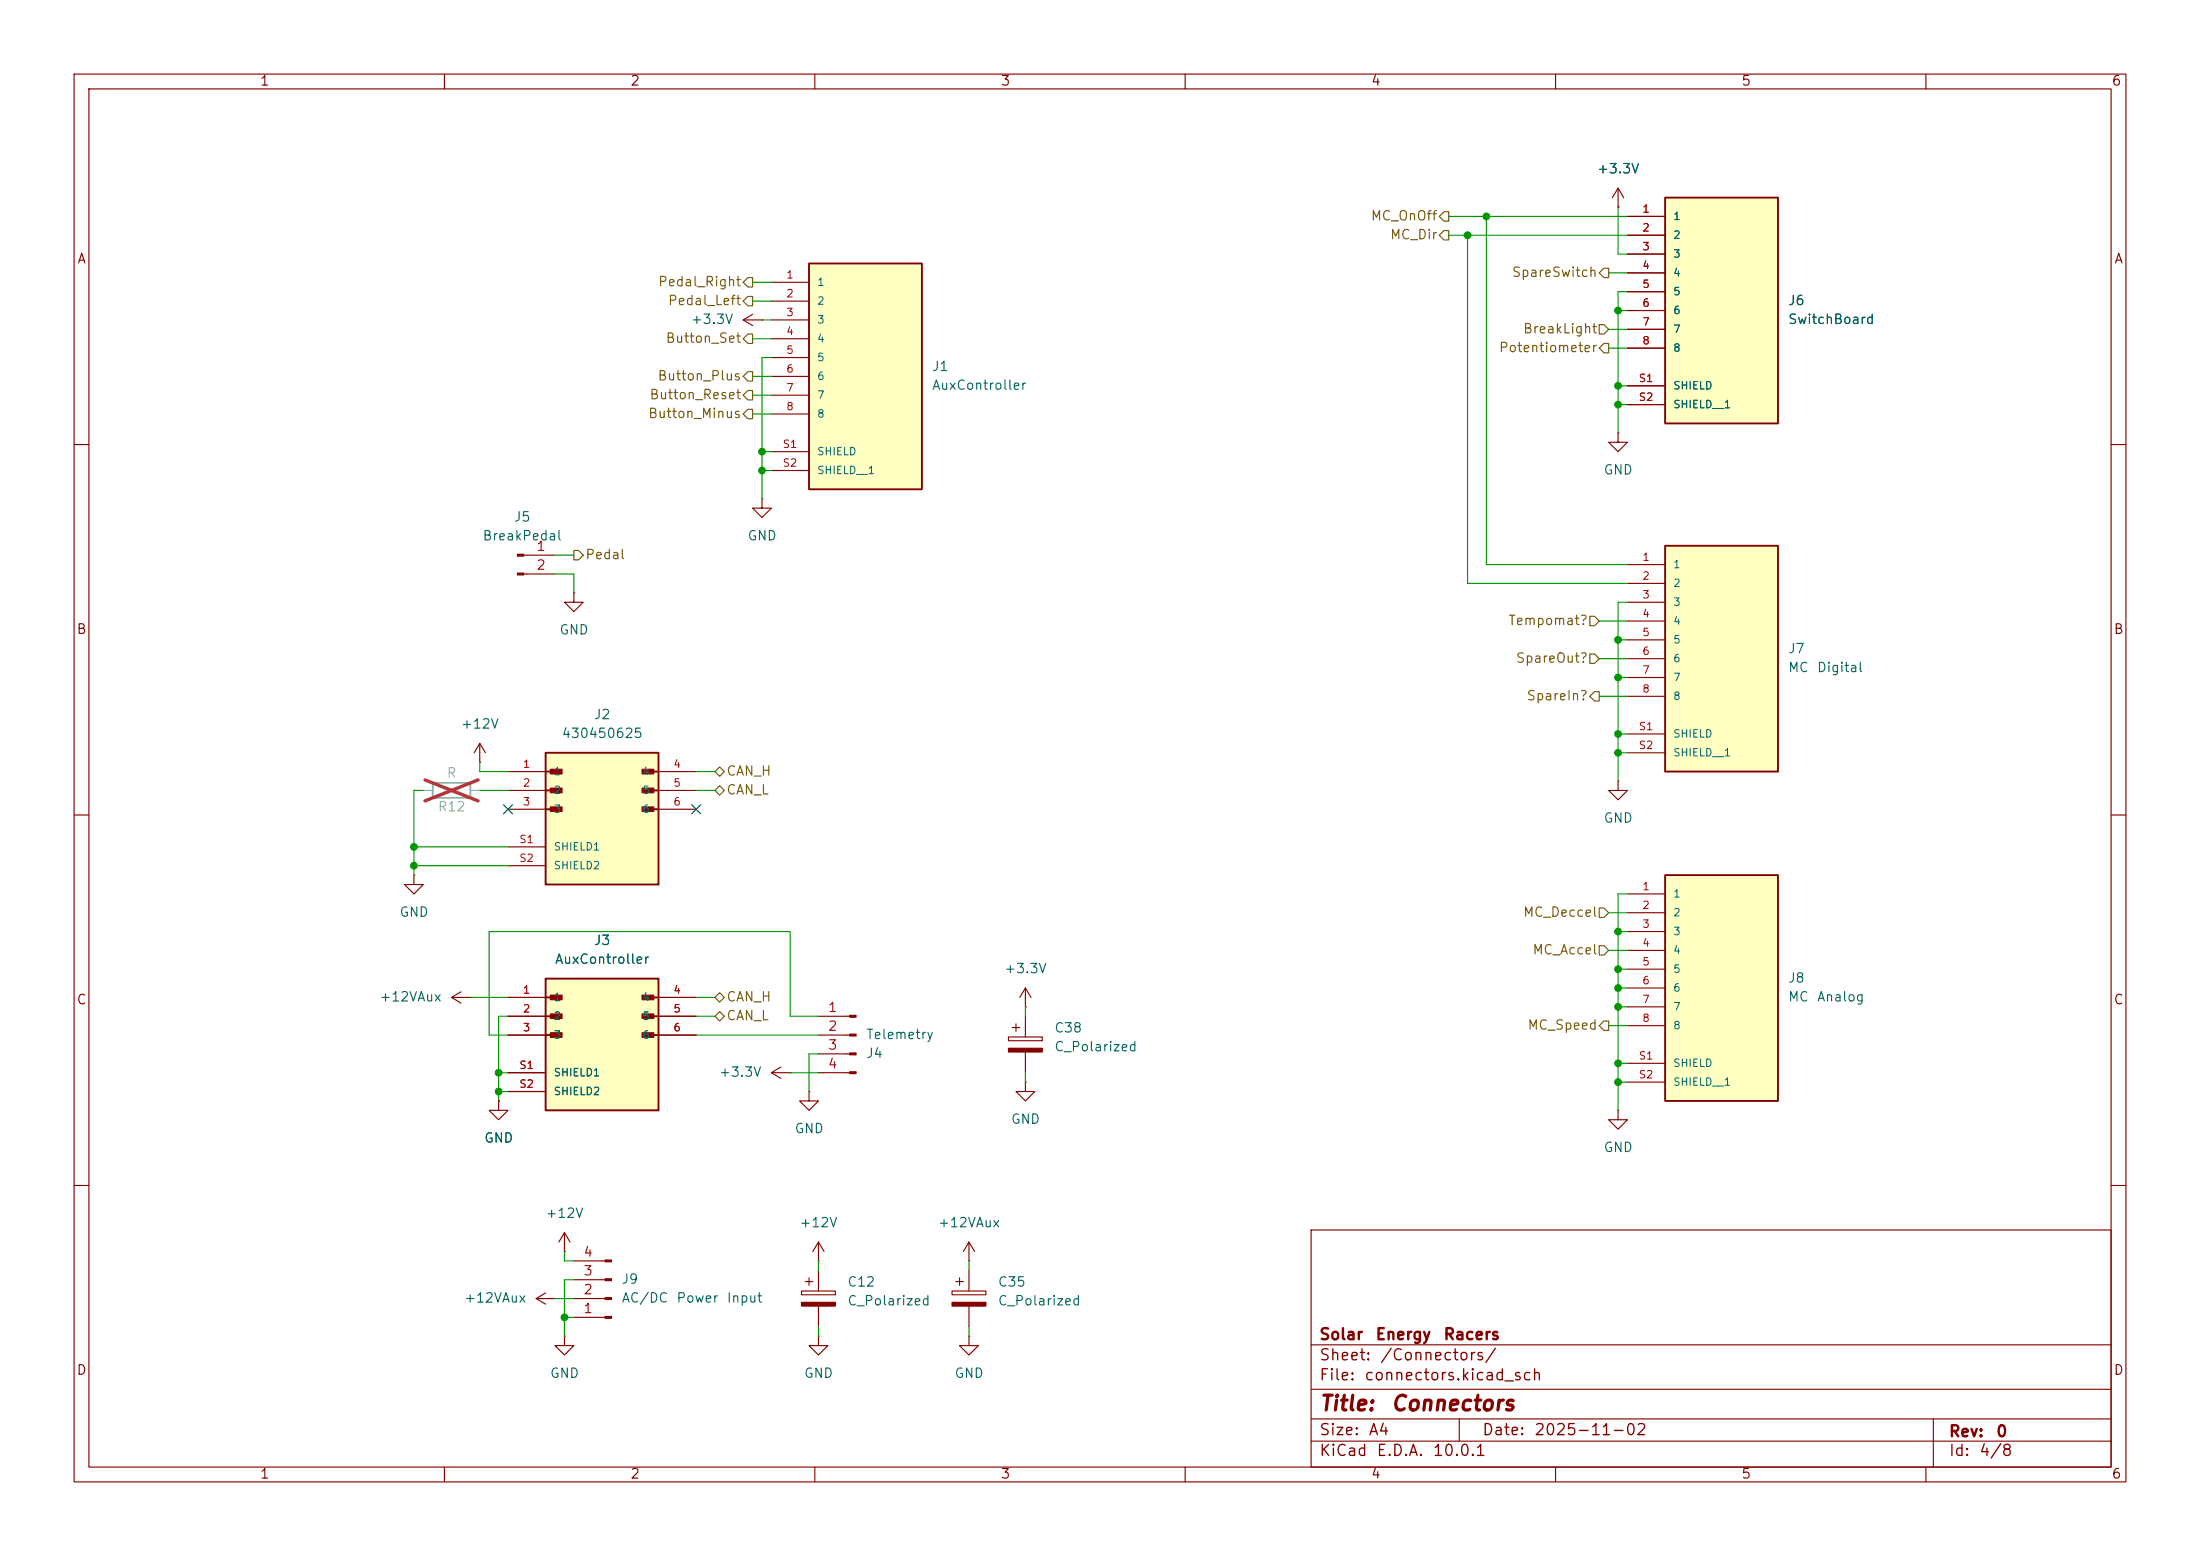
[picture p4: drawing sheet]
<svg xmlns="http://www.w3.org/2000/svg" width="297mm" height="210mm" viewBox="0 0 297 210" stroke-linecap="round" stroke-linejoin="round" font-family="sans-serif">
<g fill="none" stroke="#840000" stroke-width=".15">
<path d="M10 10h277v190h-277zM12 12h273v186h-273zM60 10v2M110 10v2M160 10v2M210 10v2M260 10v2M10 60h2M70.7 74.9h4.2M70.7 77.5h4.2M285 60h2M77.5 80v1.3h1.2l-1.2 1.3-1.3-1.3h1.3"/>
<path d="M77.5 80h.1M10 110h2M285 110h2M67.3 148.6v1.3h1.3l-1.3 1.2-1.3-1.2h1.3M67.3 148.6h.1M10 160h2M76.2 168.9h.1M76.2 166.4l-.8 1.2M76.2 166.4l.8 1.2M76.2 166.4v2.5M177 166h108v32h-108zM285 160h2"/>
<path d="M60 198v2M110 198v2M160 198v2M177 194.5h108M177 191.5h108M177 187.5h108M177 181.5h108M197 191.5v3M210 198v2M260 198v2M261 191.5v6.5"/>
</g>
<g fill="#840000" stroke="#840000" stroke-width=".15">
<path d="M69.8 74.8h.9v.3h-.9z"/>
<path d="M69.8 77.3h.9v.3h-.9z"/>
</g>
<path d="M224.8 73.7h15.2v30.4h-15.2z" fill="#ffffc2"/>
<path d="M224.8 73.7h15.2v30.4h-15.2z" fill="none" stroke="#840000" stroke-width=".25"/>
<g fill="none" stroke="#840000" stroke-width=".15">
<path d="M100.3 43.2l1.3 .7M100.3 43.2h2.6M101.6 42.4l-1.3 .8M102.9 43.2h.1M219.7 76.2h5.1M219.7 78.7h5.1M219.7 81.3h5.1M219.7 83.8h5.1M219.7 86.4h5.1M219.7 88.9h5.1M219.7 91.4h5.1M219.7 94h5.1"/>
<path d="M219.7 99.1h5.1M219.7 101.6h5.1M72.4 175.3h2.5M72.4 175.3l1.3 .7M73.7 174.5l-1.3 .8M74.9 175.3h.1M77.5 177.8h4.2M77.5 175.3h4.2M77.5 172.7h4.2M77.5 170.2h4.2M128.5 174.2h4.6v.6h-4.6zM129 173h1"/>
<path d="M129.5 172.5v1M130.8 170.2h.1M130.8 167.6v2.6M130.8 171.5v2.7M130.8 176.3v2.8M130.8 167.6l-.8 1.3M130.8 167.6l.8 1.3M76.2 180.3v1.3h1.3l-1.3 1.3-1.3-1.3h1.3M76.2 180.3h.1M130.8 180.3v1.3h1.3l-1.3 1.3-1.3-1.3h1.3M130.8 180.3h.1"/>
</g>
<g fill="#840000" stroke="#840000" stroke-width=".15">
<path d="M128.5 175.8h4.6v.5h-4.6z"/>
<path d="M81.7 177.7h.8v.2h-.8z"/>
<path d="M81.7 175.1h.8v.3h-.8z"/>
<path d="M81.7 172.6h.8v.2h-.8z"/>
<path d="M81.7 170.1h.8v.2h-.8z"/>
</g>
<path d="M109.2 35.6h15.3v30.4h-15.3z" fill="#ffffc2"/>
<path d="M109.2 35.6h15.3v30.4h-15.3z" fill="none" stroke="#840000" stroke-width=".25"/>
<g fill="none" stroke="#840000" stroke-width=".15">
<path d="M104.1 38.1h5.1M104.1 40.6h5.1M104.1 43.2h5.1M104.1 45.7h5.1M104.1 48.3h5.1M104.1 50.8h5.1M104.1 53.3h5.1M104.1 55.9h5.1M102.9 67.3v1.3h1.2l-1.2 1.3-1.3-1.3h1.3M102.9 67.3h.1M104.1 61h5.1M104.1 63.5h5.1"/>
<path d="M55.9 118.1v1.3h1.2l-1.2 1.3-1.3-1.3h1.3M55.9 118.1h.1M61 134.6l1.2 .8M61 134.6h2.5M62.2 133.9l-1.2 .7M63.5 134.6h.1M218.4 149.9v1.2h1.3l-1.3 1.3-1.2-1.3h1.2M218.4 149.9h.1"/>
</g>
<path d="M73.7 101.6h15.2v17.8h-15.2z" fill="#ffffc2"/>
<path d="M73.7 101.6h15.2v17.8h-15.2zM73.7 104.1h1.9M73.7 106.7h1.9M73.7 109.2h1.9M87 104.1h1.9M87 106.7h1.9M87 109.2h1.9" fill="none" stroke="#840000" stroke-width=".25"/>
<g fill="#840000" stroke="#840000" stroke-width=".14">
<path d="M74.3 103.8h1.6v.7h-1.6z"/>
<path d="M74.3 106.4h1.6v.6h-1.6z"/>
<path d="M74.3 108.9h1.6v.6h-1.6z"/>
<path d="M86.7 103.8h1.6v.7h-1.6z"/>
<path d="M86.7 106.4h1.6v.6h-1.6z"/>
<path d="M86.7 108.9h1.6v.6h-1.6z"/>
</g>
<path d="M68.6 104.1h5.1M68.6 106.7h5.1M68.6 109.2h5.1M68.6 114.3h5.1M68.6 116.8h5.1M88.9 104.1h5.1M88.9 106.7h5.1M88.9 109.2h5.1" fill="none" stroke="#840000" stroke-width=".15"/>
<path d="M73.7 132.1h15.2v17.8h-15.2z" fill="#ffffc2"/>
<path d="M73.7 132.1h15.2v17.8h-15.2zM73.7 134.6h1.9M73.7 137.2h1.9M73.7 139.7h1.9M87 134.6h1.9M87 137.2h1.9M87 139.7h1.9" fill="none" stroke="#840000" stroke-width=".25"/>
<g fill="#840000" stroke="#840000" stroke-width=".14">
<path d="M74.3 134.3h1.6v.6h-1.6z"/>
<path d="M74.3 136.8h1.6v.7h-1.6z"/>
<path d="M74.3 139.4h1.6v.6h-1.6z"/>
<path d="M86.7 134.3h1.6v.6h-1.6z"/>
<path d="M86.7 136.8h1.6v.7h-1.6z"/>
<path d="M86.7 139.4h1.6v.6h-1.6z"/>
</g>
<g fill="none" stroke="#840000" stroke-width=".15">
<path d="M218.4 105.4v1.3h1.3l-1.3 1.3-1.2-1.3h1.2M218.4 105.4h.1M68.6 134.6h5.1M68.6 137.2h5.1M68.6 139.7h5.1M88.9 134.6h5.1M88.9 137.2h5.1M88.9 139.7h5.1M110.5 137.2h4.2M110.5 139.7h4.2M68.6 144.8h5.1M68.6 147.3h5.1"/>
<path d="M109.2 147.3v1.3h1.3l-1.3 1.3-1.3-1.3h1.3M109.2 147.3h.1M110.5 144.8h4.2M110.5 142.2h4.2M110.5 170.2h.1M110.5 167.6l-.8 1.3M110.5 167.6l.8 1.3M110.5 167.6v2.6M110.5 180.3v1.3h1.3l-1.3 1.3-1.3-1.3h1.3M110.5 180.3h.1"/>
</g>
<g fill="#840000" stroke="#840000" stroke-width=".15">
<path d="M114.7 137h.9v.3h-.9z"/>
<path d="M114.7 139.6h.9v.2h-.9z"/>
<path d="M114.7 142.1h.9v.3h-.9z"/>
<path d="M114.7 144.7h.9v.2h-.9z"/>
</g>
<path d="M224.8 118.1h15.2v30.5h-15.2z" fill="#ffffc2"/>
<path d="M224.8 118.1h15.2v30.5h-15.2z" fill="none" stroke="#840000" stroke-width=".25"/>
<g fill="none" stroke="#840000" stroke-width=".15">
<path d="M218.4 27.9h.1M218.4 25.4l-.7 1.3M218.4 25.4l.8 1.3M218.4 25.4v2.5M64.8 102.9h.1M64.8 100.3l-.8 1.3M64.8 100.3l.7 1.3M64.8 100.3v2.6M136.1 140h4.6v.5h-4.6zM136.7 138.7h1M137.2 138.2v1M138.4 137.2v2.8"/>
<path d="M219.7 120.7h5.1M219.7 123.2h5.1M219.7 125.7h5.1M219.7 128.3h5.1M219.7 130.8h5.1M219.7 133.4h5.1M219.7 135.9h5.1M219.7 138.4h5.1M104.1 144.8l1.3 .7M104.1 144.8h2.6M105.4 144l-1.3 .8M106.7 144.8h.1"/>
<path d="M138.4 142v2.8M219.7 143.5h5.1M219.7 146.1h5.1M108.2 174.2h4.6v.6h-4.6zM108.7 173h1M109.2 172.5v1M110.5 171.5v2.7M110.5 176.3v2.8"/>
</g>
<g fill="#840000" stroke="#840000" stroke-width=".15">
<path d="M108.2 175.8h4.6v.5h-4.6z"/>
<path d="M136.1 141.5h4.6v.5h-4.6z"/>
</g>
<path d="M224.8 26.7h15.2v30.5h-15.2z" fill="#ffffc2"/>
<path d="M224.8 26.7h15.2v30.5h-15.2z" fill="none" stroke="#840000" stroke-width=".25"/>
<g fill="none" stroke="#840000" stroke-width=".15">
<path d="M218.4 27.9h.1M219.7 29.2h5.1M219.7 31.8h5.1M219.7 34.3h5.1M219.7 36.8h5.1M219.7 39.4h5.1M218.4 58.4v1.3h1.3l-1.3 1.3-1.2-1.3h1.2M218.4 58.4h.1M219.7 41.9h5.1M219.7 44.5h5.1M219.7 47h5.1M219.7 52.1h5.1"/>
<path d="M219.7 54.6h5.1M68.6 134.6h5.1M68.6 137.2h5.1M68.6 139.7h5.1M88.9 134.6h5.1M88.9 137.2h5.1M88.9 139.7h5.1M138.4 135.9h.1M138.4 133.4l-.7 1.2M138.4 133.4l.8 1.2M138.4 133.4v2.5M67.3 148.6h.1"/>
<path d="M68.6 144.8h5.1M68.6 147.3h5.1M138.4 146.1v1.2h1.3l-1.3 1.3-1.2-1.3h1.2M138.4 146.1h.1"/>
</g>
<path d="M58.4 105.7h5.1v2h-5.1z" fill="none" stroke="#a1a1a1" stroke-width=".25"/>
<path d="M57.1 106.7h1.3M63.5 106.7h1.3" fill="none" stroke="#a1a1a1" stroke-width=".15"/>
<path d="M57.4 105.3l7.1 2.8M64.5 105.3l-7.1 2.8" fill="none" stroke="#e12e31" stroke-width=".46"/>
<g fill="none" stroke="#725600" stroke-width=".15">
<path d="M101 37.5h.6v1.2h-.6l-.7-.6zM194.9 28.6h.7v1.2h-.7l-.6-.6zM194.9 31.1h.7v1.3h-.7l-.6-.6zM215.9 36.8l.6-.6h.7v1.3h-.7zM100.3 53.3l.7-.6h.6v1.3h-.6zM100.3 40.6l.7-.6h.6v1.3h-.6zM101 55.2h.6v1.3h-.6l-.7-.6zM101 50.2h.6v1.2h-.6l-.7-.6zM101 45.1h.6v1.3h-.6l-.7-.7zM215.9 43.8h.6l.7 .7-.7 .6h-.6zM216.5 46.4h.7v1.2h-.7l-.6-.6zM77.5 74.3h.6l.6 .6-.6 .7h-.6z"/>
<path d="M214.6 83.2h.7l.6 .6-.6 .7h-.7zM214.6 88.3h.7l.6 .6-.6 .6h-.7zM215.3 93.3h.6v1.3h-.6l-.7-.6zM96.5 104.1l.7-.6 .6 .6-.6 .7zM96.5 106.7l.7-.7 .6 .7-.6 .6zM96.5 134.6l.7-.6 .6 .6-.6 .7zM96.5 137.2l.7-.7 .6 .7-.6 .6zM215.9 122.6h.6l.7 .6-.7 .6h-.6zM215.9 127.6h.6l.7 .7-.7 .6h-.6zM216.5 137.8h.7v1.3h-.7l-.6-.7z"/>
</g>
<g fill="none" stroke="#009600" stroke-width=".15">
<path d="M101.6 38.1h2.5M195.6 31.8h24.1M195.6 29.2h24.1M198.1 31.8v46.9h21.6M200.7 29.2v47h19M217.2 36.8h2.5M218.4 27.9v6.4h1.3M219.7 39.4h-1.3v19M101.6 55.9h2.5M101.6 53.3h2.5M101.6 45.7h2.5M101.6 50.8h2.5"/>
<path d="M101.6 40.6h2.5M102.9 43.2h1.2M104.1 48.3h-1.2v19M217.2 44.5h2.5M217.2 47h2.5M218.4 41.9h1.3M218.4 52.1h1.3M218.4 54.6h1.3M74.9 77.5h2.6v2.5M74.9 74.9h2.6M102.9 61h1.2M102.9 63.5h1.2"/>
<path d="M215.9 94h3.8M215.9 88.9h3.8M215.9 83.8h3.8M218.4 99.1h1.3M218.4 91.4h1.3M218.4 86.4h1.3M219.7 81.3h-1.3v24.1M55.9 114.3h12.7M55.9 116.8h12.7M57.1 106.7h-1.2v11.4M64.8 102.9v1.2h3.8M64.8 106.7h3.8"/>
<path d="M94 104.1h2.5M94 106.7h2.5M218.4 101.6h1.3M63.5 134.6h5.1M68.6 137.2h-1.3v11.4M94 137.2h2.5M94 139.7h16.5M94 134.6h2.5M110.5 137.2h-3.8v-11.5h-40.7v14h2.6M138.4 135.9v1.3M217.2 138.4h2.5M217.2 123.2h2.5"/>
<path d="M217.2 128.3h2.5M218.4 125.7h1.3M218.4 130.8h1.3M218.4 133.4h1.3M218.4 135.9h1.3M219.7 120.7h-1.3v29.2M67.3 144.8h1.3M67.3 147.3h1.3M106.7 144.8h3.8M110.5 142.2h-1.3v5.1M138.4 144.8v1.3M218.4 143.5h1.3"/>
<path d="M218.4 146.1h1.3M74.9 175.3h2.6M76.2 168.9v1.3h1.3M76.2 177.8h1.3M77.5 172.7h-1.3v7.6M110.5 170.2v1.3M110.5 179.1v1.2M130.8 170.2v1.3M130.8 179.1v1.2"/>
</g>
<path d="M68 108.6l1.2 1.2M69.2 108.6l-1.2 1.2M93.4 108.6l1.2 1.2M94.6 108.6l-1.2 1.2" fill="none" stroke="#000084" stroke-width=".15"/>
<g fill="#009600" stroke="#009600" stroke-width=".14">
<circle cx="218.4" cy="52.1" r=".46"/>
<circle cx="218.4" cy="41.9" r=".46"/>
<circle cx="218.4" cy="54.6" r=".46"/>
<circle cx="200.7" cy="29.2" r=".46"/>
<circle cx="198.1" cy="31.8" r=".46"/>
<circle cx="55.9" cy="116.8" r=".46"/>
<circle cx="67.3" cy="147.3" r=".46"/>
<circle cx="67.3" cy="144.8" r=".46"/>
<circle cx="218.4" cy="130.8" r=".46"/>
<circle cx="218.4" cy="135.9" r=".46"/>
<circle cx="218.4" cy="133.4" r=".46"/>
<circle cx="218.4" cy="99.1" r=".46"/>
<circle cx="218.4" cy="143.5" r=".46"/>
<circle cx="218.4" cy="146.1" r=".46"/>
<circle cx="218.4" cy="86.4" r=".46"/>
<circle cx="218.4" cy="101.6" r=".46"/>
<circle cx="218.4" cy="91.4" r=".46"/>
<circle cx="218.4" cy="125.7" r=".46"/>
<circle cx="55.9" cy="114.3" r=".46"/>
<circle cx="102.9" cy="61" r=".46"/>
<circle cx="102.9" cy="63.5" r=".46"/>
<circle cx="76.2" cy="177.8" r=".46"/>
</g>
<g font-size="2" fill="#840000">
<text x="178" y="190.9">Title:</text>
<text x="187.7" y="190.9">Connectors</text>
</g>
<g font-size="1.5" fill="#840000">
<text x="178" y="184">Sheet:</text>
<text x="178" y="181.2">Solar</text>
<text x="185.6" y="181.2">Energy</text>
<text x="186.2" y="184">/Connectors/</text>
<text x="194.8" y="181.2">Racers</text>
<text x="178" y="186.7">File:</text>
<text x="184.1" y="186.7">connectors.kicad_sch</text>
<text x="178" y="196.9">KiCad</text>
<text x="178" y="194.1">Size:</text>
<text x="184.7" y="194.1">A4</text>
<text x="185.7" y="196.9">E.D.A.</text>
<text x="193.3" y="196.9">10.0.1</text>
<text x="200" y="194.1">Date:</text>
<text x="207" y="194.1">2025-11-02</text>
<text x="263" y="194.3">Rev:</text>
<text x="263" y="196.9">Id:</text>
<text x="267.1" y="196.9">4/8</text>
<text x="269.4" y="194.3">0</text>
</g>
<g font-size="1.3" fill="#840000">
<text x="35" y="11.9">1</text>
<text x="85" y="11.9">2</text>
<text x="135" y="11.9">3</text>
<text x="185" y="11.9">4</text>
<text x="235" y="11.9">5</text>
<text x="285" y="11.9">6</text>
<text x="10.3" y="35.9">A</text>
<text x="285.3" y="35.9">A</text>
<text x="10.3" y="85.9">B</text>
<text x="285.3" y="85.9">B</text>
<text x="10.3" y="135.9">C</text>
<text x="285.3" y="135.9">C</text>
<text x="10.3" y="185.9">D</text>
<text x="285.3" y="185.9">D</text>
<text x="35" y="199.9">1</text>
<text x="85" y="199.9">2</text>
<text x="135" y="199.9">3</text>
<text x="185" y="199.9">4</text>
<text x="235" y="199.9">5</text>
<text x="285" y="199.9">6</text>
</g>
<g font-size="1.3" fill="#006464">
<text x="215.5" y="23.7">+3.3V</text>
<text x="241.3" y="41.5">J6</text>
<text x="93.2" y="44">+3.3V</text>
<text x="241.3" y="44">SwitchBoard</text>
<text x="125.7" y="50.4">J1</text>
<text x="125.7" y="52.9">AuxController</text>
<text x="216.4" y="64.4">GND</text>
<text x="69.3" y="70.7">J5</text>
<text x="65.1" y="73.3">BreakPedal</text>
<text x="100.8" y="73.3">GND</text>
<text x="75.4" y="86">GND</text>
<text x="241.3" y="88.5">J7</text>
<text x="241.3" y="91">MC</text>
<text x="245.2" y="91">Digital</text>
<text x="62.1" y="98.7">+12V</text>
<text x="75.7" y="99.9">430450625</text>
<text x="80.1" y="97.4">J2</text>
<text x="216.4" y="111.4">GND</text>
<text x="53.8" y="124.1">GND</text>
<text x="74.8" y="130.4">AuxController</text>
<text x="80.1" y="127.9">J3</text>
<text x="135.5" y="131.7">+3.3V</text>
<text x="51.1" y="135.5">+12VAux</text>
<text x="241.3" y="132.9">J8</text>
<text x="241.3" y="135.5">MC</text>
<text x="245.2" y="135.5">Analog</text>
<text x="116.8" y="143.1">J4</text>
<text x="116.8" y="140.6">Telemetry</text>
<text x="142.2" y="142.2">C_Polarized</text>
<text x="142.2" y="139.7">C38</text>
<text x="97" y="145.6">+3.3V</text>
<text x="65.3" y="154.5">GND</text>
<text x="107.2" y="153.3">GND</text>
<text x="136.4" y="152">GND</text>
<text x="216.4" y="155.8">GND</text>
<text x="73.6" y="164.7">+12V</text>
<text x="107.8" y="166">+12V</text>
<text x="126.5" y="166">+12VAux</text>
<text x="83.8" y="173.6">J9</text>
<text x="114.3" y="174">C12</text>
<text x="134.6" y="174">C35</text>
<text x="62.6" y="176.1">+12VAux</text>
<text x="83.8" y="176.1">AC/DC</text>
<text x="91.2" y="176.1">Power</text>
<text x="98" y="176.1">Input</text>
<text x="114.3" y="176.5">C_Polarized</text>
<text x="134.6" y="176.5">C_Polarized</text>
<text x="74.2" y="186.3">GND</text>
<text x="108.5" y="186.3">GND</text>
<text x="128.8" y="186.3">GND</text>
</g>
<g font-size="1.3" fill="#725600">
<text x="185" y="30.1">MC_OnOff</text>
<text x="187.6" y="32.6">MC_Dir</text>
<text x="88.7" y="39">Pedal_Right</text>
<text x="90.1" y="41.5">Pedal_Left</text>
<text x="204" y="37.7">SpareSwitch</text>
<text x="89.8" y="46.6">Button_Set</text>
<text x="202.3" y="47.9">Potentiometer</text>
<text x="205.5" y="45.3">BreakLight</text>
<text x="88.7" y="51.7">Button_Plus</text>
<text x="87.4" y="56.7">Button_Minus</text>
<text x="87.6" y="54.2">Button_Reset</text>
<text x="78.9" y="75.8">Pedal</text>
<text x="203.5" y="84.7">Tempomat?</text>
<text x="204.6" y="89.8">SpareOut?</text>
<text x="206" y="94.8">SpareIn?</text>
<text x="98" y="105">CAN_H</text>
<text x="98" y="107.5">CAN_L</text>
<text x="205.5" y="124.1">MC_Deccel</text>
<text x="206.8" y="129.1">MC_Accel</text>
<text x="98" y="135.5">CAN_H</text>
<text x="98" y="138">CAN_L</text>
<text x="206.1" y="139.3">MC_Speed</text>
</g>
<g font-size="1.3" fill="#a90000">
<text x="72.3" y="74.7">1</text>
<text x="72.3" y="77.2">2</text>
<text x="111.7" y="136.9">1</text>
<text x="111.7" y="139.4">2</text>
<text x="111.7" y="142">3</text>
<text x="111.7" y="144.5">4</text>
<text x="78.7" y="172.5">3</text>
<text x="78.7" y="169.9">4</text>
<text x="78.7" y="177.5">1</text>
<text x="78.7" y="175">2</text>
</g>
<g font-size="1.3" fill="#989898">
<text x="60.2" y="105.3">R</text>
<text x="59" y="109.8">R12</text>
</g>
<g font-size="1" fill="#a90000">
<text x="221.6" y="29">1</text>
<text x="221.6" y="31.5">2</text>
<text x="221.6" y="34">3</text>
<text x="106.1" y="37.8">1</text>
<text x="106.1" y="40.4">2</text>
<text x="221.6" y="36.6">4</text>
<text x="221.6" y="39.1">5</text>
<text x="221.6" y="41.7">6</text>
<text x="106.1" y="42.9">3</text>
<text x="106.1" y="45.5">4</text>
<text x="221.6" y="44.2">7</text>
<text x="221.6" y="46.7">8</text>
<text x="106.1" y="48">5</text>
<text x="106.1" y="50.5">6</text>
<text x="106.1" y="53.1">7</text>
<text x="221.2" y="51.8">S1</text>
<text x="106.1" y="55.6">8</text>
<text x="221.2" y="54.4">S2</text>
<text x="105.6" y="60.7">S1</text>
<text x="105.6" y="63.2">S2</text>
<text x="221.6" y="75.9">1</text>
<text x="221.6" y="78.5">2</text>
<text x="221.6" y="81">3</text>
<text x="221.6" y="83.6">4</text>
<text x="221.6" y="86.1">5</text>
<text x="221.6" y="88.6">6</text>
<text x="221.6" y="91.2">7</text>
<text x="221.6" y="93.7">8</text>
<text x="221.2" y="98.8">S1</text>
<text x="221.2" y="101.3">S2</text>
<text x="70.5" y="103.9">1</text>
<text x="70.5" y="106.4">2</text>
<text x="90.8" y="103.9">4</text>
<text x="90.8" y="106.4">5</text>
<text x="70.5" y="109">3</text>
<text x="90.8" y="109">6</text>
<text x="70" y="114">S1</text>
<text x="70" y="116.6">S2</text>
<text x="221.6" y="120.4">1</text>
<text x="221.6" y="122.9">2</text>
<text x="221.6" y="125.5">3</text>
<text x="221.6" y="128">4</text>
<text x="221.6" y="130.6">5</text>
<text x="70.5" y="134.4">1</text>
<text x="70.5" y="136.9">2</text>
<text x="90.8" y="134.4">4</text>
<text x="90.8" y="136.9">5</text>
<text x="221.6" y="133.1">6</text>
<text x="221.6" y="135.6">7</text>
<text x="70.5" y="139.4">3</text>
<text x="90.8" y="139.4">6</text>
<text x="221.2" y="143.3">S1</text>
<text x="221.6" y="138.2">8</text>
<text x="70" y="144.5">S1</text>
<text x="70" y="147.1">S2</text>
<text x="221.2" y="145.8">S2</text>
</g>
<g font-size="1" fill="#006464">
<text x="225.8" y="29.9">1</text>
<text x="225.8" y="32.5">2</text>
<text x="225.8" y="35">3</text>
<text x="110.2" y="38.8">1</text>
<text x="110.2" y="41.4">2</text>
<text x="225.8" y="37.6">4</text>
<text x="225.8" y="40.1">5</text>
<text x="110.2" y="43.9">3</text>
<text x="110.2" y="46.5">4</text>
<text x="225.8" y="42.6">6</text>
<text x="225.8" y="45.2">7</text>
<text x="225.8" y="47.7">8</text>
<text x="110.2" y="49">5</text>
<text x="110.2" y="51.5">6</text>
<text x="225.8" y="52.8">SHIELD</text>
<text x="110.2" y="54.1">7</text>
<text x="110.2" y="56.6">8</text>
<text x="225.8" y="55.3">SHIELD__1</text>
<text x="110.2" y="61.7">SHIELD</text>
<text x="110.2" y="64.2">SHIELD__1</text>
<text x="225.8" y="76.9">1</text>
<text x="225.8" y="79.5">2</text>
<text x="225.8" y="82">3</text>
<text x="225.8" y="84.6">4</text>
<text x="225.8" y="87.1">5</text>
<text x="225.8" y="89.6">6</text>
<text x="225.8" y="92.2">7</text>
<text x="225.8" y="94.7">8</text>
<text x="225.8" y="99.8">SHIELD</text>
<text x="74.7" y="104.9">1</text>
<text x="74.7" y="107.4">2</text>
<text x="86.7" y="104.9">4</text>
<text x="86.7" y="107.4">5</text>
<text x="225.8" y="102.3">SHIELD__1</text>
<text x="74.7" y="110">3</text>
<text x="86.7" y="110">6</text>
<text x="74.7" y="115">SHIELD1</text>
<text x="74.7" y="117.6">SHIELD2</text>
<text x="225.8" y="121.4">1</text>
<text x="225.8" y="123.9">2</text>
<text x="225.8" y="126.5">3</text>
<text x="225.8" y="129">4</text>
<text x="225.8" y="131.5">5</text>
<text x="74.7" y="135.4">1</text>
<text x="74.7" y="137.9">2</text>
<text x="86.7" y="135.4">4</text>
<text x="86.7" y="137.9">5</text>
<text x="225.8" y="134.1">6</text>
<text x="225.8" y="136.6">7</text>
<text x="74.7" y="140.4">3</text>
<text x="86.7" y="140.4">6</text>
<text x="225.8" y="139.2">8</text>
<text x="74.7" y="145.5">SHIELD1</text>
<text x="74.7" y="148.1">SHIELD2</text>
<text x="225.8" y="144.2">SHIELD</text>
<text x="225.8" y="146.8">SHIELD__1</text>
</g>
</svg>
